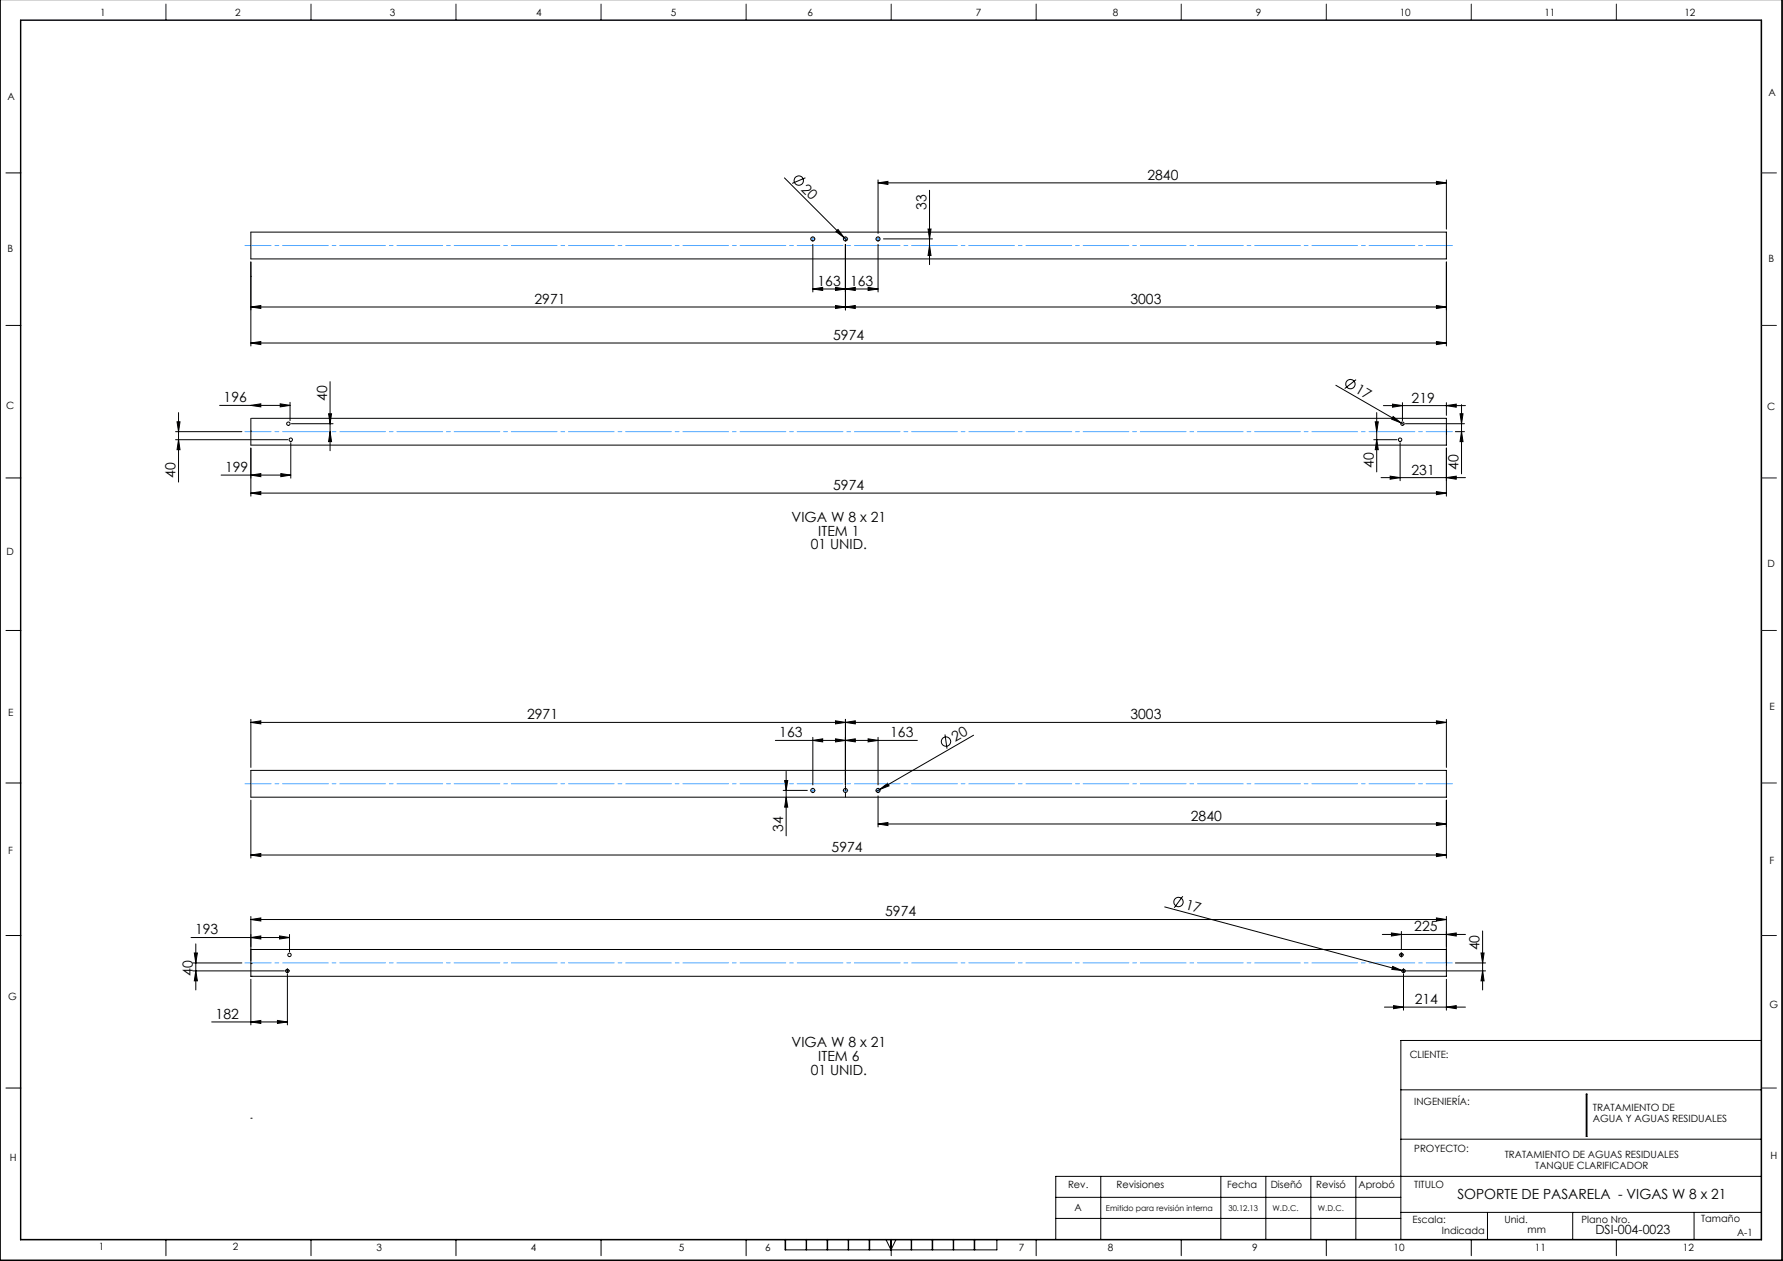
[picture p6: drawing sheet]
<svg xmlns="http://www.w3.org/2000/svg" width="594mm" height="420mm" viewBox="0 0 594 420" stroke-linecap="round" stroke-linejoin="round" font-family="sans-serif">
<g fill="none" stroke="#000" stroke-width=".33">
<path d="M0 0v419.8h593.7v-419.8M6.9 6.8h579.8v406h-579.8zM586.9 6.6v406.4h-580.1v-406.4M2 57.6h4.9M261.3 59.2l19.9 19.9M268.3 59.2l-4.4 1.9M292.5 59.9v17.8M481.9 59.9v16.4M83.6 77.3h398.3v8.9h-398.3zM278.5 77.1l.7-.7 2 2.7zM281.2 79.1l.9 .9M292.5 60.9l3.3-.5v1z"/>
<path d="M292.5 60.9h189.4M294.3 79.6h16.4M309.2 76.3h1l-.5 3.3zM309.7 63.4v24.7M478.5 60.4l3.4 .5-3.4 .5zM83.6 87.3v27.9M83.6 92.1h.1M270.8 96.3l3.3-.6v1zM270.8 81.4v15.8M270.8 96.3h21.7M278.3 95.7l3.4 .6-3.4 .4zM281.7 96.3l3.2-.6v1z"/>
<path d="M281.7 81.4v21.8M289.2 95.7l3.3 .6-3.3 .4zM292.5 81.4v15.8M309.7 81.8l.5 3.3h-1zM481.9 87.3v27.9M2 108.4h4.9M83.6 114.2l3.3-.4v1zM83.6 114.2h398.3M83.6 102.3l3.3-.5v.9zM83.6 102.3h398.3M278.3 101.8l3.4 .5-3.4 .4zM281.7 102.3l3.2-.5v.9z"/>
<path d="M478.5 113.8l3.4 .4-3.4 .6zM478.5 101.8l3.4 .5-3.4 .4zM59.5 137.4v23.2M73.2 135h23.4M83.6 139.3v9h398.3v-9h-398.2M83.6 135l3.3-.5v1zM93.3 134.5l3.3 .5-3.3 .5zM96.6 134v6.1M109.5 137.8h1l-.5 3.3zM110 127.1v23M445 128.3l21.7 12.5M451.8 126.5l-3.8 2.9"/>
<path d="M458.6 137.4v19.8M460.9 135.1h27.3M463.9 134.6l3.3 .5-3.3 .5zM464.1 138.7l2.6 2.1-3.1-1.2zM467.2 134.1v6M481.9 135.1l3.2-.5v1zM481.9 134.1v4.2M486.4 137.8h1l-.5 3.3zM486.9 134.8v23M2 159.2h4.9M58.5 143.8h22.1M58.5 146.5h37.3"/>
<path d="M59 140.5h1l-.5 3.3zM59.5 146.5l.5 3.3h-1zM73.7 158.2h23.2M83.6 158.2l3.3-.5v1.1zM83.6 149.2v16.1M83.6 143.6h.1M93.6 157.7l3.3 .5-3.3 .6zM96.9 147.4v11.9M97.1 141.1h13.8M110 143.8l.5 3.3h-1zM457.7 146.5h7.7M458.2 140.5h1l-.6 3.3z"/>
<path d="M458.6 146.5l.6 3.3h-1zM460.1 159.1h28.1M463.1 158.6l3.3 .5-3.3 .5zM466.4 147.4v12.7M466.7 140.8l1 .6M468.2 141.1h19.7M481.9 159.1l3.2-.5v1zM481.9 149.2v16.1M484.9 143.8h3M486.9 143.8l.5 3.3h-1zM83.6 164.2l3.3-.5v1.1zM83.6 164.2h398.3"/>
<path d="M478.5 163.7l3.4 .5-3.4 .6zM2 210h4.9M83.6 239.6v16M281.7 239.6v21.8M481.9 239.6v16M83.6 256.6h398.3v8.9h-398.3zM83.6 240.6l3.3-.5v1zM83.6 240.6h398.3M258.3 246.6h47.3M261.4 260h1l-.5 3.3zM261.9 256.9v21.5M270.8 246.6l3.3-.5v1z"/>
<path d="M270.8 245.6v15.8M278.3 246.1l3.4 .5-3.4 .5zM278.3 240.1l3.4 .5-3.4 .5zM281.7 246.6l3.2-.5v1zM281.7 240.6l3.2-.5v1zM289.2 246.1l3.3 .5-3.3 .5zM292.5 245.6v15.8M314.8 244.6l.7 4.8M324.3 244.9l-31.2 18M478.5 240.1l3.4 .5-3.4 .5zM2 260.8h4.9M83.6 266.5v19.3"/>
<path d="M260.9 263.3h8.1M261.9 265.5l.5 3.3h-1zM292.5 274.4l3.3-.5v1.1zM292.5 265.1v10.3M292.5 274.4h189.4M293.1 262.9l2.6-2 .5 .8zM293.1 262.9l-1.2 .7M478.5 273.9l3.4 .5-3.4 .6zM481.9 266.5v19.3M83.6 284.8l3.3-.5v1zM83.6 284.8h398.3M394.1 298.5l-2.9 3.8"/>
<path d="M478.5 284.3l3.4 .5-3.4 .5zM2 311.6h4.9M63.6 312.3h32.8M64.7 317.4h1.1l-.6 3.3zM65.2 314.4v15.3M83.6 312.3l3.3-.6v1.1zM83.6 306.3l3.3-.6v1.1zM83.6 305.2v20h398.3v-20M83.6 306.3h398.3M83.6 316.2h398.3M93.1 311.7l3.3 .6-3.3 .5zM96.4 311.2v5.9"/>
<path d="M388 302.1l79 21.1M460.5 311.2h27.7M463.5 310.7l3.4 .5-3.4 .6zM466.7 318h.3M466.9 310.3v6M466.9 317.9v.3M478.5 305.7l3.4 .6-3.4 .5zM481.9 311.2l3.2-.5v1.1zM481.9 320v.5M493.4 317.4h1l-.5 3.3zM493.9 310.1v19.6M64.2 323.4h30.5"/>
<path d="M64.2 320.7h16.4M65.2 323.4l.6 3.3h-1.1zM83.6 326.2v15.2M83.6 320.9h.4M92.4 339.9l3.3 .5-3.3 .5zM95.6 323.4h.3M95.7 323.2v.4M95.7 324.4v17M461.2 335.4h27M464 321.9l3 1.3-3.3-.3zM464.3 334.9l3.3 .5-3.3 .6zM467 323.2l1.1 .3"/>
<path d="M467.4 323.4h.3M467.6 323.2v.4M467.6 324.4v12.1M468.6 323.4h26.3M481.9 335.4l3.2-.5v1.1zM481.9 326.2v10.3M484.9 320.7h10M493.9 323.4l.5 3.3h-1zM70.5 340.4h25.2M83.6 340.4l3.3-.5v1zM586.7 346.6h-120v66.2M2 362.4h4.9"/>
<path d="M83.6 372.4h.4M466.7 363h120M466.7 379.4h120M528.4 364.4h.3v14.1h-.3zM351.7 398.8h115M366.7 391.8v21M406.7 391.8v21M421.7 391.8v21M436.7 391.8v21M451.7 391.8v21M586.7 391.8h-235v21M55.3 412.8v5.4"/>
<path d="M103.6 412.8v5.4M151.9 412.8v5.4M200.2 412.8v5.4M248.6 412.8v5.4M261.5 412.8v3.5h70.6v-3.5M261.7 412.8v3.5M268.6 412.8v3.5M268.7 412.8v3.5M275.6 412.8v3.5M275.7 412.8v3.5M282.6 412.8v3.5M282.7 412.8v3.5"/>
<path d="M289.6 412.8v3.5M289.7 412.8v3.5M295.1 412.8l1.7 3.5M296.7 412.8v3.5M296.8 412.8v3.5M296.9 412.8v5.4M298.5 412.8l-1.7 3.5M303.6 412.8v3.5M303.7 412.8v3.5M310.6 412.8v3.5M310.7 412.8v3.5M317.6 412.8v3.5"/>
<path d="M317.7 412.8v3.5M324.6 412.8v3.5M324.7 412.8v3.5M345.2 412.8v5.4M351.7 405.8h115M393.5 412.8v5.4M441.9 412.8v5.4M466.7 403.8h120M490.1 412.8v5.4M495.5 403.8v9M523.9 403.8v9M538.5 412.8v5.4"/>
<path d="M564.4 403.8v9"/>
<circle cx="266.1" cy="60.2" r="1.57"/>
<circle cx="270.8" cy="79.6" r=".67"/>
<circle cx="281.6" cy="79.6" r=".67"/>
<circle cx="292.5" cy="79.6" r=".67"/>
<circle cx="449.9" cy="127.9" r="1.55"/>
<circle cx="96.1" cy="141.1" r=".57"/>
<circle cx="96.9" cy="146.5" r=".56"/>
<circle cx="466.4" cy="146.5" r=".57"/>
<circle cx="467.2" cy="141.1" r=".57"/>
<circle cx="315.2" cy="247" r="1.56"/>
<circle cx="270.8" cy="263.3" r=".67"/>
<circle cx="281.6" cy="263.3" r=".67"/>
<circle cx="292.5" cy="263.3" r=".67"/>
<circle cx="96.4" cy="318.1" r=".56"/>
<circle cx="392.6" cy="300.4" r="1.56"/>
<circle cx="466.9" cy="318" r=".57"/>
<circle cx="95.7" cy="323.4" r=".56"/>
<circle cx="467.6" cy="323.4" r=".57"/>
</g>
<g fill="none" stroke="#000" stroke-width=".33" stroke-dasharray="15.2 1.3 1.3 1.3">
<path d="M281.7 263.9v1.6M466.5 318h-.4M466.9 317.7v-.4M466.9 318.4v.4M467.2 318h.4M95.4 323.4h-.4M95.7 323v-.4M95.7 323.7v.4M96.1 323.4h.4M467.2 323.4h-.4M467.6 323v-.4M467.6 323.7v.4"/>
<path d="M467.9 323.4h.4"/>
</g>
<g fill="none" stroke="#53a9ff" stroke-width=".33" stroke-dasharray="15.2 1.3 1.3 1.3">
<path d="M270.5 79.6h-.5M270.8 79.2v-.5M270.8 79.9v.5M271.1 79.6h.5M281.3 79.6h-.5M281.7 79.2v-.5M281.7 79.9v.5M282 79.6h.5M292.2 79.6h-.5M292.5 79.2v-.5M292.5 79.9v.5M292.9 79.6h.5"/>
<path d="M270.5 263.3h-.5M270.8 262.9v-.5M270.8 263.6v.5M271.1 263.3h.5M281.3 263.3h-.5M281.7 262.9v-.5M281.7 263.6v.5M282 263.3h.5M292.2 263.3h-.5M292.5 262.9v-.5M292.5 263.6v.5M292.9 263.3h.5"/>
</g>
<path d="M270.6 79.6h.3M270.8 79.4v.3M281.5 79.6h.3M281.7 79.4v.3M292.3 79.6h.4M292.5 79.4v.3M270.6 263.3h.3M270.8 263.1v.3M281.5 263.3h.3M281.7 263.1v.3M292.3 263.3h.4M292.5 263.1v.3" fill="none" stroke="#53a9ff" stroke-width=".33"/>
<path d="M81.6 81.8h402.3M81.6 143.8h402.3M81.6 261h402.3M81.6 320.7h402.3" fill="none" stroke="#53a9ff" stroke-width=".33" stroke-dasharray="15.2 1.3 1.3 1.3" stroke-dashoffset="6.5"/>
<path d="M281.7 263.3v-6.7" fill="none" stroke="#000" stroke-width=".33" stroke-dasharray="15.2 1.3 1.3 1.3" stroke-dashoffset="13.8"/>
<path d="M0 -.1v419.9h593.7v-419.9" fill="none" stroke="#000" stroke-width=".5"/>
<g fill="none" stroke="#191924" stroke-width=".33">
<path d="M6.8 6.6h580.1M55.3 1.4v5.4M103.6 1.4v5.4M151.9 1.4v5.4M200.2 1.4v5.4M248.6 1.4v5.4M296.9 1.4v5.4M345.2 1.4v5.4M393.5 1.4v5.4M441.9 1.4v5.4M490.1 1.4v5.4M538.5 1.4v5.4"/>
<path d="M586.8 57.6h5M586.8 108.4h5M586.8 159.2h5M586.8 210h5M586.8 260.8h5M586.8 311.6h5M586.8 362.4h5"/>
</g>
<g fill="#000">
<path d="M278.5 77.1l.7-.7 2 2.7zM464.1 138.7l2.6 2.1-3.1-1.2zM293.1 262.9l2.6-2 .5 .8zM464 321.9l3 1.3-3.3-.3z"/>
<path d="M83.6 114.2l3.3-.4v1zM478.5 113.8l3.4 .4-3.4 .6zM83.6 164.2l3.3-.5v1.1zM478.5 163.7l3.4 .5-3.4 .6z"/>
<path d="M270.8 246.6l3.3-.5v1zM278.3 246.1l3.4 .5-3.4 .5zM281.7 246.6l3.2-.5v1zM289.2 246.1l3.3 .5-3.3 .5zM281.7 240.6l3.2-.5v1zM478.5 240.1l3.4 .5-3.4 .5zM463.5 310.7l3.4 .5-3.4 .6zM481.9 311.2l3.2-.5v1.1zM270.8 96.3l3.3-.6v1zM278.3 95.7l3.4 .6-3.4 .4zM281.7 96.3l3.2-.6v1zM289.2 95.7l3.3 .6-3.3 .4zM281.7 102.3l3.2-.5v.9zM478.5 101.8l3.4 .5-3.4 .4zM292.5 60.9l3.3-.5v1zM478.5 60.4l3.4 .5-3.4 .5zM463.1 158.6l3.3 .5-3.3 .5zM481.9 159.1l3.2-.5v1zM83.6 158.2l3.3-.5v1.1zM93.6 157.7l3.3 .5-3.3 .6zM463.9 134.6l3.3 .5-3.3 .5zM481.9 135.1l3.2-.5v1z"/>
<path d="M278.3 240.1l3.4 .5-3.4 .5zM83.6 240.6l3.3-.5v1zM478.5 273.9l3.4 .5-3.4 .6zM292.5 274.4l3.3-.5v1.1zM481.9 335.4l3.2-.5v1.1zM464.3 334.9l3.3 .5-3.3 .6zM278.3 101.8l3.4 .5-3.4 .4zM83.6 102.3l3.3-.5v.9zM93.3 134.5l3.3 .5-3.3 .5zM83.6 135l3.3-.5v1z"/>
<path d="M261.4 260h1l-.5 3.3zM261.9 265.5l.5 3.3h-1zM64.7 317.4h1.1l-.6 3.3zM65.2 323.4l.6 3.3h-1.1zM309.2 76.3h1l-.5 3.3zM309.7 81.8l.5 3.3h-1zM109.5 137.8h1l-.5 3.3zM110 143.8l.5 3.3h-1z"/>
<path d="M83.6 284.8l3.3-.5v1zM478.5 284.3l3.4 .5-3.4 .5zM83.6 306.3l3.3-.6v1.1zM478.5 305.7l3.4 .6-3.4 .5z"/>
<path d="M493.9 323.4l.5 3.3h-1zM493.4 317.4h1l-.5 3.3zM486.9 143.8l.5 3.3h-1zM486.4 137.8h1l-.5 3.3zM458.6 146.5l.6 3.3h-1zM458.2 140.5h1l-.6 3.3zM59.5 146.5l.5 3.3h-1zM59 140.5h1l-.5 3.3z"/>
<path d="M92.4 339.9l3.3 .5-3.3 .5zM83.6 340.4l3.3-.5v1zM93.1 311.7l3.3 .6-3.3 .5zM83.6 312.3l3.3-.6v1.1z"/>
</g>
<g font-size="4.7">
<text x="382.3" y="59.9">2840</text>
<text x="266.7" y="63.2" transform="rotate(45 266.7 63.2)">20</text>
<text x="308.7" y="69.8" transform="rotate(-90 308.7 69.8)">33</text>
<text x="272.4" y="95.2">163</text>
<text x="283.2" y="95.2">163</text>
<text x="178.1" y="101.2">2971</text>
<text x="376.6" y="101.2">3003</text>
<text x="277.6" y="113.2">5974</text>
<text x="451.3" y="130.7" transform="rotate(30 451.3 130.7)">17</text>
<text x="74.5" y="134">196</text>
<text x="109" y="133.6" transform="rotate(-90 109 133.6)">40</text>
<text x="470.3" y="134.1">219</text>
<text x="457.7" y="155.9" transform="rotate(-90 457.7 155.9)">40</text>
<text x="58.5" y="159.3" transform="rotate(-90 58.5 159.3)">40</text>
<text x="75" y="157.2">199</text>
<text x="470.2" y="158.1">231</text>
<text x="485.9" y="156.5" transform="rotate(-90 485.9 156.5)">40</text>
<text x="277.6" y="163.2">5974</text>
<text x="263.7" y="173.9">VIGA W 8 x 21</text>
<text x="272.6" y="178.4">ITEM 1</text>
<text x="270.1" y="182.9">01 UNID.</text>
<text x="175.6" y="239.6">2971</text>
<text x="376.6" y="239.6">3003</text>
<text x="259.6" y="245.6">163</text>
<text x="296.6" y="245.6">163</text>
<text x="318.3" y="247.2" transform="rotate(-30 318.3 247.2)">20</text>
<text x="396.7" y="273.4">2840</text>
<text x="260.9" y="277.1" transform="rotate(-90 260.9 277.1)">34</text>
<text x="277" y="283.8">5974</text>
<text x="294.9" y="305.2">5974</text>
<text x="394.7" y="302.7" transform="rotate(15 394.7 302.7)">17</text>
<text x="65" y="311.2">193</text>
<text x="471.2" y="310.2">225</text>
<text x="492.9" y="316.5" transform="rotate(-90 492.9 316.5)">40</text>
<text x="64.2" y="325" transform="rotate(-90 64.2 325)">40</text>
<text x="471.3" y="334.4">214</text>
<text x="71.8" y="339.3">182</text>
<text x="263.7" y="348.9">VIGA W 8 x 21</text>
<text x="272.6" y="353.4">ITEM 6</text>
<text x="270.1" y="357.9">01 UNID.</text>
<text x="485.5" y="399.3">SOPORTE DE PASARELA - VIGAS W 8 x 21</text>
</g>
<text font-size="4.2" x="531.5" y="411.2">DSI-004-0023</text>
<g font-size="3.3">
<text x="33.4" y="5.4">1</text>
<text x="78.4" y="5.4">2</text>
<text x="129.9" y="5.4">3</text>
<text x="178.7" y="5.4">4</text>
<text x="223.5" y="5.4">5</text>
<text x="269" y="5.4">6</text>
<text x="325.1" y="5.4">7</text>
<text x="370.8" y="5.4">8</text>
<text x="418.3" y="5.4">9</text>
<text x="466.3" y="5.4">10</text>
<text x="514.5" y="5.4">11</text>
<text x="561.1" y="5.4">12</text>
<text x="2.5" y="33.4">A</text>
<text x="589.1" y="32.1">A</text>
<text x="2.5" y="83.8">B</text>
<text x="589.1" y="87.4">B</text>
<text x="2.1" y="136.1">C</text>
<text x="588.7" y="136.6">C</text>
<text x="2.2" y="184.8">D</text>
<text x="588.8" y="188.9">D</text>
<text x="2.7" y="238.4">E</text>
<text x="589.5" y="236.5">E</text>
<text x="2.7" y="284.3">F</text>
<text x="589.5" y="287.9">F</text>
<text x="2.7" y="333.1">G</text>
<text x="589.5" y="335.9">G</text>
<text x="469.6" y="352.5">CLIENTE:</text>
<text x="471.1" y="368.1">INGENIERÍA:</text>
<text x="530.6" y="370.1">TRATAMIENTO DE</text>
<text x="530.6" y="373.6">AGUA Y AGUAS RESIDUALES</text>
<text x="471.1" y="383.8">PROYECTO:</text>
<text x="3.2" y="386.6">H</text>
<text x="501.3" y="385.8">TRATAMIENTO DE AGUAS RESIDUALES</text>
<text x="511.5" y="389.3">TANQUE CLARIFICADOR</text>
<text x="589.8" y="385.9">H</text>
<text x="355.8" y="395.7">Rev.</text>
<text x="372" y="395.7">Revisiones</text>
<text x="408.8" y="395.7">Fecha</text>
<text x="423.3" y="395.7">Diseñó</text>
<text x="438.5" y="395.7">Revisó</text>
<text x="452.5" y="395.7">Aprobó</text>
<text x="471.1" y="395.7">TITULO</text>
<text x="358" y="403.4">A</text>
<text x="470.6" y="407.5">Escala:</text>
<text x="501.2" y="407.5">Unid.</text>
<text x="526.9" y="407.5">Plano Nro.</text>
<text x="566.7" y="406.9">Tamaño</text>
<text x="480.4" y="411.1">Indicada</text>
<text x="508.9" y="410.6">mm</text>
<text x="578.7" y="411.8">A-1</text>
<text x="32.9" y="416.5">1</text>
<text x="77.5" y="416.5">2</text>
<text x="125.4" y="416.8">3</text>
<text x="176.8" y="416.8">4</text>
<text x="226.1" y="416.8">5</text>
<text x="254.9" y="416.8">6</text>
<text x="339.4" y="416.8">7</text>
<text x="369.1" y="416.8">8</text>
<text x="417.1" y="416.8">9</text>
<text x="464.2" y="416.8">10</text>
<text x="511.3" y="416.8">11</text>
<text x="560.7" y="416.8">12</text>
</g>
<g font-size="2.7">
<text x="368.4" y="403.4">Emitido para revisión interna</text>
<text x="409.2" y="403.4">30.12.13</text>
<text x="423.9" y="403.4">W.D.C.</text>
<text x="439" y="403.4">W.D.C.</text>
</g>
</svg>
